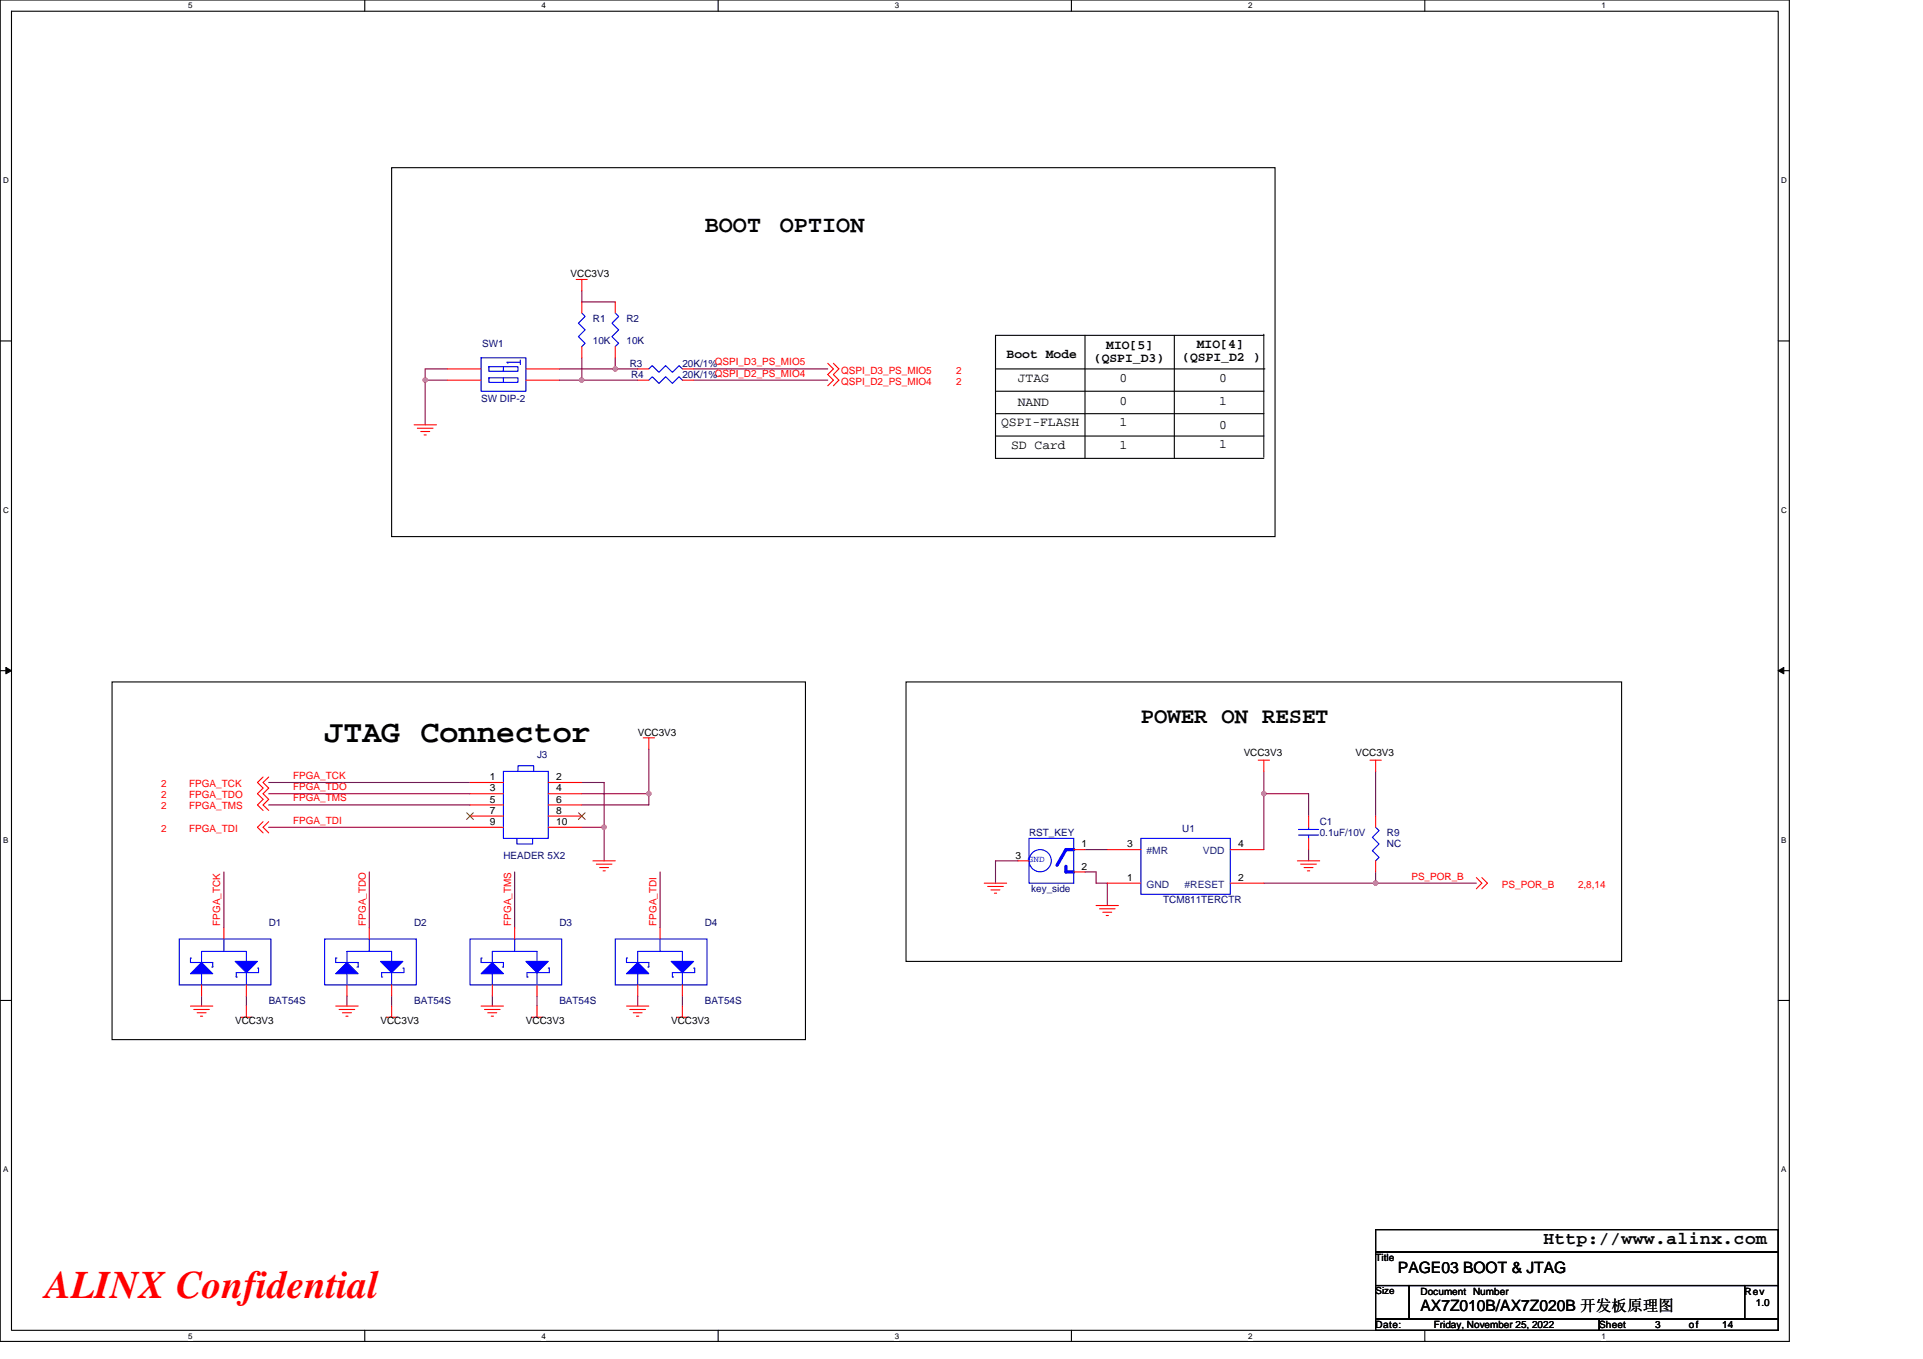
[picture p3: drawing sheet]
<svg xmlns="http://www.w3.org/2000/svg" width="297mm" height="210mm" viewBox="0 0 297 210" stroke-linecap="round" stroke-linejoin="round" font-family="sans-serif">
<path d="M0 0h276.4v207.3h-276.4zM1.8 1.7h272.9v203.8h-272.9z" fill="none" stroke="#000" stroke-width=".17"/>
<g fill="#fff">
<path d="M29.1 .2h.6v1.4h-.6z"/>
<path d="M29.1 205.7h.6v1.4h-.6z"/>
</g>
<path d="M56.3 0v1.7M56.3 205.5v1.8" fill="none" stroke="#000" stroke-width=".17"/>
<g fill="#fff">
<path d="M83.6 .2h.7v1.4h-.7z"/>
<path d="M83.6 205.7h.7v1.4h-.7z"/>
</g>
<path d="M110.9 0v1.7M110.9 205.5v1.8" fill="none" stroke="#000" stroke-width=".17"/>
<g fill="#fff">
<path d="M138.2 .2h.7v1.4h-.7z"/>
<path d="M138.2 205.7h.7v1.4h-.7z"/>
</g>
<path d="M165.5 0v1.7M165.5 205.5v1.8" fill="none" stroke="#000" stroke-width=".17"/>
<g fill="#fff">
<path d="M192.8 .2h.6v1.4h-.6z"/>
<path d="M192.8 205.7h.6v1.4h-.6z"/>
</g>
<path d="M220.1 0v1.7M220.1 205.5v1.8" fill="none" stroke="#000" stroke-width=".17"/>
<g fill="#fff">
<path d="M247.4 .2h.6v1.4h-.6z"/>
<path d="M247.4 205.7h.6v1.4h-.6z"/>
<path d="M.5 27.2h.8v1.4h-.8z"/>
<path d="M275.1 27.2h.9v1.4h-.9z"/>
<path d="M.5 78.1h.8v1.4h-.8z"/>
<path d="M275.1 78.1h.9v1.4h-.9z"/>
</g>
<path d="M0 52.7h1.8M274.7 52.7h1.7" fill="none" stroke="#000" stroke-width=".17"/>
<g fill="#fff">
<path d="M.5 129.1h.8v1.4h-.8z"/>
<path d="M275.1 129.1h.8v1.4h-.8z"/>
</g>
<path d="M0 103.6h1.8M274.7 103.6h1.7" fill="none" stroke="#000" stroke-width=".17"/>
<path d="M.9 103.1l.9 .5-.9 .5zM274.7 103.6l.8-.5v1z" fill="#000" stroke="#000" stroke-width=".15"/>
<g fill="#fff">
<path d="M.5 180h.8v1.4h-.8z"/>
<path d="M275.1 180h.8v1.4h-.8z"/>
</g>
<g fill="none" stroke="#000" stroke-width=".17">
<path d="M60.5 25.9h136.5v57h-136.5zM153.8 57h41.6M167.6 51.8v19M181.4 51.8v19M195.2 51.8h-41.4v19h41.4M195.2 51.6v19.1M153.8 67.4h41.4M153.8 60.5h41.4M153.8 63.9h41.4M195.2 67.4h.1M17.3 105.4h107.1v55.2h-107.1zM140 105.4h110.5v43.1h-110.5z"/>
<path d="M0 154.6h1.8M274.7 154.6h1.7M212.5 190h62.2v3.5h-62.2zM212.5 193.5h62.2v5.1h-62.2zM212.5 198.6h5.2v5.2h-5.2zM217.7 198.6h51.8v5.2h-51.8zM269.5 198.6h5.2v5.2h-5.2zM212.5 203.8h34.5v1.7h-34.5zM247 203.8h27.7v1.7h-27.7z"/>
</g>
<g fill="none" stroke="#800040" stroke-width=".17">
<path d="M65.7 58.7h3.4M65.7 58.7v6.9M69.1 57h-3.4v1.7M86.4 57h12.1M86.4 58.7h3.5M89.9 58.7h8.6M89.9 55.3v3.4M89.9 44.9v1.8h5.1M95 55.3v1.7M107.1 57h20.8M107.1 58.7h20.8M100.2 115.7v6.9"/>
<path d="M195.2 119.2v3.4M212.5 119.2v6.9M34.6 134.7v8.7M41.5 120.9h31.1M41.5 122.6h31.1M41.5 124.4h31.1M41.5 127.8h31.1M57 134.7v8.7M79.5 134.7v8.7M89.9 122.6h10.3M89.9 120.9h3.4v6.9M89.9 127.8h3.4"/>
<path d="M93.3 127.8v5.2M100.2 122.6v1.8h-10.3M102 134.7v8.7M157.2 133h-3.4v3.5M167.6 134.7h1.7v1.8h1.7v3.4M167.6 131.3h3.4M195.2 122.6v8.7M195.2 122.6h6.9v3.5M195.2 136.5h17.3M202.1 131.3v1.7M212.5 136.5h15.5M212.5 134.7v1.8"/>
<path d="M31.1 153.9v1.5M38.1 153.9v1.5M53.6 153.9v1.5M60.5 153.9v1.5M76 153.9v1.5M82.9 153.9v1.5M98.5 153.9v1.5M105.4 153.9v1.5"/>
</g>
<g fill="#f0f" stroke="#f0f" stroke-width=".17">
<circle cx="93.3" cy="127.8" r=".34"/>
<circle cx="100.2" cy="122.6" r=".33"/>
<circle cx="195.2" cy="122.6" r=".33"/>
<circle cx="212.5" cy="136.4" r=".34"/>
<circle cx="65.7" cy="58.7" r=".34"/>
<circle cx="89.8" cy="58.7" r=".34"/>
<circle cx="95" cy="57" r=".34"/>
</g>
<g fill="none" stroke="#f00" stroke-width=".17">
<path d="M69.1 57h5.2M69.1 58.7h5.2M81.2 57h5.2M81.2 58.7h5.2M89 43.2h1.7M89.9 43.2v1.7M89.9 46.7v1.7M89.9 53.6v1.7M95 46.7v1.7M95 53.6v1.7M98.5 57h1.7M98.5 58.7h1.7"/>
<path d="M105.4 57h1.7M105.4 58.7h1.7M127.9 56.1l.8 .9-.8 .9 .8 .8-.8 .9M128.7 56.1l.9 .9-.9 .9 .9 .8-.9 .9M64 65.6h3.4M64.5 66.2h2.4M65 66.7h1.4M65.5 67.2h.3M99.4 114h1.7M100.2 114v1.7M194.3 117.5h1.8M195.2 117.5v1.7"/>
<path d="M211.6 117.5h1.8M212.5 117.5v1.7M40.6 120.1l-.8 .8 .8 .9-.8 .8 .8 .9-.8 .9 .8 .8M40.6 127l-.8 .8 .8 .9M41.5 120.1l-.9 .8 .9 .9-.9 .8 .9 .9-.9 .9 .9 .8M41.5 127l-.9 .8 .9 .9M72.6 120.9h5.2M72.6 122.6h5.2M72.6 124.4h5.2M72.6 126.1h5.2M72.6 127.8h5.2M84.7 120.9h5.2"/>
<path d="M84.7 122.6h5.2M84.7 124.4h5.2M84.7 126.1h5.2M84.7 127.8h5.2M91.6 133h3.4M92.1 133.5h2.4M92.6 134h1.4M93.2 134.6h.3M152 136.5h3.5M152.6 137h2.4M153.1 137.5h1.3M153.6 138h.3"/>
<path d="M157.2 133h1.8M165.9 131.3h1.7M165.9 134.7h1.7M169.3 139.9h3.5M171 136.5h5.2M171 131.3h5.2M190 136.5h5.2M190 131.3h5.2M200.4 133h3.5M200.9 133.5h2.4M201.4 134h1.4M201.9 134.6h.4"/>
<path d="M202.1 126.1v1.7M202.1 129.5v1.8M212.5 126.1v1.7M212.5 133v1.7M228 135.6l.9 .9-.9 .8M228.9 135.6l.9 .9-.9 .8M29.4 155.4h3.5M29.9 156h2.4M30.5 156.5h1.3M31 157h.3M31.1 152.2v1.7M34.6 143.4v1.7"/>
<path d="M37.2 157.2h1.7M38.1 155.4v1.8M38.1 152.2v1.7M51.9 155.4h3.4M52.4 156h2.4M52.9 156.5h1.4M53.4 157h.4M53.6 152.2v1.7M57 143.4v1.7M59.6 157.2h1.8M60.5 155.4v1.8M60.5 152.2v1.7"/>
<path d="M74.3 155.4h3.5M74.8 156h2.5M75.4 156.5h1.3M75.9 157h.3M76 152.2v1.7M79.5 143.4v1.7M82.1 157.2h1.7M82.9 155.4v1.8M82.9 152.2v1.7M96.8 155.4h3.4M97.3 156h2.4M97.8 156.5h1.4"/>
<path d="M98.3 157h.4M98.5 152.2v1.7M102 143.4v1.7M104.5 157.2h1.8M105.4 155.4v1.8M105.4 152.2v1.7M169.8 140.4h2.5M170.3 140.9h1.4M170.9 141.5h.3"/>
</g>
<g fill="none" stroke="#00f" stroke-width=".17">
<path d="M74.3 55.3h6.9v5.2h-6.9zM75.5 56.7h4.5v.7h-4.5zM75.5 58.4h4.5v.7h-4.5zM77.8 56.7v.7M77.8 58.4v.7M80.4 55.6v.7M80.4 56h-2.1l.2 .1M89.9 48.4l.5 .5-1.1 1 1.1 1.1-1.1 1 1.1 1-.5 .6M95 48.4l.6 .5-1.1 1 1.1 1.1-1.1 1 1.1 1-.6 .6M100.2 57l.6-.5 1 1 1-1 1.1 1 1-1 .5 .5M100.2 58.7l.6-.5 1 1 1-1 1.1 1 1-1 .5 .5M77.8 119.2h6.9v10.3h-6.9z"/>
<path d="M80 119.2v-.9h2.4v.9M79.8 129.5v.9h2.5v-.9M159 129.5h6.9v7h-6.9zM176.2 129.5h13.8v8.7h-13.8zM200.6 129h3.1M200.6 128.2h3.1M202.1 127.8v.4M202.1 129v.5M212.5 127.8l.5 .5-1 1.1 1 1-1 1 1 1.1-.5 .5M27.7 145.1h14.1v7.1h-14.1zM29.6 148h-.2v.7h3.5v.7h-.2M31.1 150.5v1.7"/>
<path d="M34.6 145.1v1.9M38.1 148.5v-1.5h-7v1.7M38.1 150.3v1.9M39.8 149.6h.1v.7h-3.4v.7h.2M50.1 145.1h14.2v7.1h-14.2zM52 148h-.1v.7h3.4v.7h-.2M53.6 150.5v1.7M57 145.1v1.9M60.5 148.5v-1.5h-6.9v1.7M60.5 150.3v1.9M62.2 149.6h.2v.7h-3.5v.7h.2M72.6 145.1h14.2v7.1h-14.2z"/>
<path d="M74.5 148h-.2v.7h3.5v.7h-.2M76 150.5v1.7M79.5 145.1v1.9M82.9 148.5v-1.5h-6.9v1.7M82.9 150.3v1.9M84.7 149.6h.2v.7h-3.5v.7h.2M95 145.1h14.2v7.1h-14.2zM96.9 148h-.1v.7h3.4v.7h-.1M98.5 150.5v1.7M102 145.1v1.9M105.4 148.5v-1.5h-6.9v1.7M105.4 150.3v1.9"/>
<path d="M107.1 149.6h.2v.7h-3.4v.7h.1"/>
<circle cx="160.7" cy="133" r="1.71"/>
</g>
<g fill="#00f" stroke="#00f" stroke-width=".17">
<path d="M31.1 148.7l1.8 1.8h-3.5z" fill-rule="evenodd"/>
<path d="M36.3 148.5h3.5l-1.7 1.8z" fill-rule="evenodd"/>
<path d="M76 148.7l1.8 1.8h-3.5z" fill-rule="evenodd"/>
<path d="M81.2 148.5h3.5l-1.8 1.8z" fill-rule="evenodd"/>
<path d="M53.6 148.7l1.7 1.8h-3.4z" fill-rule="evenodd"/>
<path d="M58.8 148.5h3.4l-1.7 1.8z" fill-rule="evenodd"/>
<path d="M96.8 150.5l1.7-1.8 1.7 1.8z" fill-rule="evenodd"/>
<path d="M103.7 148.5h3.4l-1.7 1.8z" fill-rule="evenodd"/>
</g>
<path d="M164.7 133.9v.8h1.2M165.9 131.3h-1.2l-1.4 2.4" fill="none" stroke="#00f" stroke-width=".51"/>
<path d="M72.1 125.6l1 1M73.1 125.6l-1 1M89.4 125.6l1 1M90.4 125.6l-1.1 1" fill="none" stroke="#804000" stroke-width=".15"/>
<text font-size="6" fill="#f00" x="7" y="200.6">ALINX Confidential</text>
<text font-size="4.9" x="50.1" y="114.7">JTAG Connector</text>
<g font-size="3.6">
<text x="108.9" y="35.9">BOOT</text>
<text x="120.5" y="35.9">OPTION</text>
</g>
<text font-size="3.4" x="176.2" y="111.7">POWER ON RESET</text>
<text font-size="2.8" x="238.4" y="192.3">Http://www.alinx.com</text>
<g font-size="2.4">
<text x="215.9" y="196.7">PAGE03 BOOT &amp; JTAG</text>
<text x="219.4" y="202.5">AX7Z010B/AX7Z020B 开发板原理图</text>
</g>
<g font-size="2">
<text x="170.9" y="53.9">MIO[5]</text>
<text x="184.9" y="53.7">MIO[4]</text>
<text x="155.5" y="55.2">Boot Mode</text>
<text x="157.2" y="59">JTAG</text>
<text x="169" y="55.9">(QSPI_D3)</text>
<text x="172.9" y="59">0</text>
<text x="182.6" y="55.8">(QSPI_D2 )</text>
<text x="188.3" y="59">0</text>
<text x="154.6" y="65.9">QSPI-FLASH</text>
<text x="157.2" y="62.8">NAND</text>
<text x="172.9" y="62.6">0</text>
<text x="172.9" y="65.9">1</text>
<text x="188.3" y="62.6">1</text>
<text x="156.2" y="69.3">SD Card</text>
<text x="172.9" y="69.3">1</text>
<text x="188.3" y="66.2">0</text>
<text x="188.3" y="69.2">1</text>
</g>
<g font-size="1.5">
<text x="88.1" y="42.9">VCC3V3</text>
<text x="98.5" y="113.7">VCC3V3</text>
<text x="192.1" y="116.8">VCC3V3</text>
<text x="209.4" y="116.8">VCC3V3</text>
<text x="75.7" y="120.5">1</text>
<text x="75.7" y="122.3">3</text>
<text x="75.7" y="124">5</text>
<text x="75.7" y="125.7">7</text>
<text x="85.9" y="120.5">2</text>
<text x="85.9" y="122.3">4</text>
<text x="85.9" y="124">6</text>
<text x="85.9" y="125.7">8</text>
<text x="75.7" y="127.5">9</text>
<text x="85.9" y="127.5">10</text>
<text x="167.1" y="130.9">1</text>
<text x="174.1" y="130.9">3</text>
<text x="191.2" y="130.9">4</text>
<text x="156.9" y="132.7">3</text>
<text x="167.1" y="134.4">2</text>
<text x="174.1" y="136.1">1</text>
<text x="191.2" y="136.1">2</text>
<text x="36.3" y="158.2">VCC3V3</text>
<text x="58.8" y="158.2">VCC3V3</text>
<text x="81.2" y="158.2">VCC3V3</text>
<text x="103.7" y="158.2">VCC3V3</text>
<text x="212.5" y="194.9">Title</text>
<text x="212.5" y="200">Size</text>
<text x="219.4" y="200">Document Number</text>
<text x="269.5" y="200">Rev</text>
<text x="271.2" y="201.8">1.0</text>
<text x="212.5" y="205.2">Date:</text>
<text x="221.5" y="205.2">Friday, November 25, 2022</text>
<text x="247" y="205.2">Sheet</text>
<text x="255.7" y="205.2">3</text>
<text x="260.9" y="205.2">of</text>
<text x="266" y="205.2">14</text>
</g>
<g font-size="1.5" fill="#000080">
<text x="74.5" y="53.6">SW1</text>
<text x="91.6" y="49.8">R1</text>
<text x="91.6" y="53.2">10K</text>
<text x="96.8" y="49.8">R2</text>
<text x="96.8" y="53.2">10K</text>
<text x="97.3" y="56.7">R3</text>
<text x="97.5" y="58.4">R4</text>
<text x="105.4" y="56.7">20K/1%QSPI_D3_PS_MIO5</text>
<text x="105.4" y="58.4">20K/1%QSPI_D2_PS_MIO4</text>
<text x="74.3" y="62">SW DIP-2</text>
<text x="82.9" y="117.1">J3</text>
<text x="159" y="129.2">RST_KEY</text>
<text x="182.6" y="128.5">U1</text>
<text x="203.9" y="127.5">C1</text>
<text x="203.9" y="129.2">0.1uF/10V</text>
<text x="214.2" y="129.2">R9</text>
<text x="214.2" y="130.9">NC</text>
<text x="77.8" y="132.7">HEADER 5X2</text>
<text x="159.3" y="137.9">key_side</text>
<text x="41.5" y="143">D1</text>
<text x="64" y="143">D2</text>
<text x="86.4" y="143">D3</text>
<text x="108.9" y="143">D4</text>
<text x="179.7" y="139.6">TCM811TERCTR</text>
<text x="41.5" y="155.1">BAT54S</text>
<text x="64" y="155.1">BAT54S</text>
<text x="86.4" y="155.1">BAT54S</text>
<text x="108.9" y="155.1">BAT54S</text>
</g>
<g font-size="1.5" fill="#f00">
<text x="129.9" y="57.7">QSPI_D3_PS_MIO5</text>
<text x="129.9" y="59.4">QSPI_D2_PS_MIO4</text>
<text x="147.7" y="57.7">2</text>
<text x="147.7" y="59.4">2</text>
<text x="24.9" y="123.3">2</text>
<text x="24.9" y="121.6">2</text>
<text x="24.9" y="125.1">2</text>
<text x="29.2" y="123.3">FPGA_TDO</text>
<text x="29.2" y="121.6">FPGA_TCK</text>
<text x="29.2" y="125.1">FPGA_TMS</text>
<text x="45.3" y="120.4">FPGA_TCK</text>
<text x="45.3" y="122.1">FPGA_TDO</text>
<text x="45.3" y="123.8">FPGA_TMS</text>
<text x="24.9" y="128.5">2</text>
<text x="29.2" y="128.5">FPGA_TDI</text>
<text x="45.3" y="127.3">FPGA_TDI</text>
<text x="218" y="135.9">PS_POR_B</text>
<text x="232" y="137.2">PS_POR_B</text>
<text x="243.8" y="137.2">2,8,14</text>
<text x="34" y="143" transform="rotate(-90 34 143)">FPGA_TCK</text>
<text x="56.5" y="143" transform="rotate(-90 56.5 143)">FPGA_TDO</text>
<text x="78.9" y="143" transform="rotate(-90 78.9 143)">FPGA_TMS</text>
<text x="101.4" y="143" transform="rotate(-90 101.4 143)">FPGA_TDI</text>
</g>
<g font-size="1.5" fill="#004080">
<text x="177.1" y="132">#MR</text>
<text x="185.8" y="132">VDD</text>
<text x="177.1" y="137.2">GND</text>
<text x="183" y="137.2">#RESET</text>
</g>
<text font-size="1.4" fill="#00f" x="158.8" y="133.3">GND</text>
<g font-size="1.2">
<text x="29.1" y="1.3">5</text>
<text x="83.6" y="1.3">4</text>
<text x="138.2" y="1.3">3</text>
<text x="192.8" y="1.3">2</text>
<text x="247.4" y="1.3">1</text>
<text x=".5" y="28.3">D</text>
<text x="275.1" y="28.3">D</text>
<text x=".5" y="79.2">C</text>
<text x="275.1" y="79.2">C</text>
<text x=".5" y="130.2">B</text>
<text x="275.1" y="130.2">B</text>
<text x=".5" y="181.1">A</text>
<text x="275.1" y="181.1">A</text>
<text x="29.1" y="206.8">5</text>
<text x="83.6" y="206.8">4</text>
<text x="138.2" y="206.8">3</text>
<text x="192.8" y="206.8">2</text>
<text x="247.4" y="206.8">1</text>
</g>
</svg>
